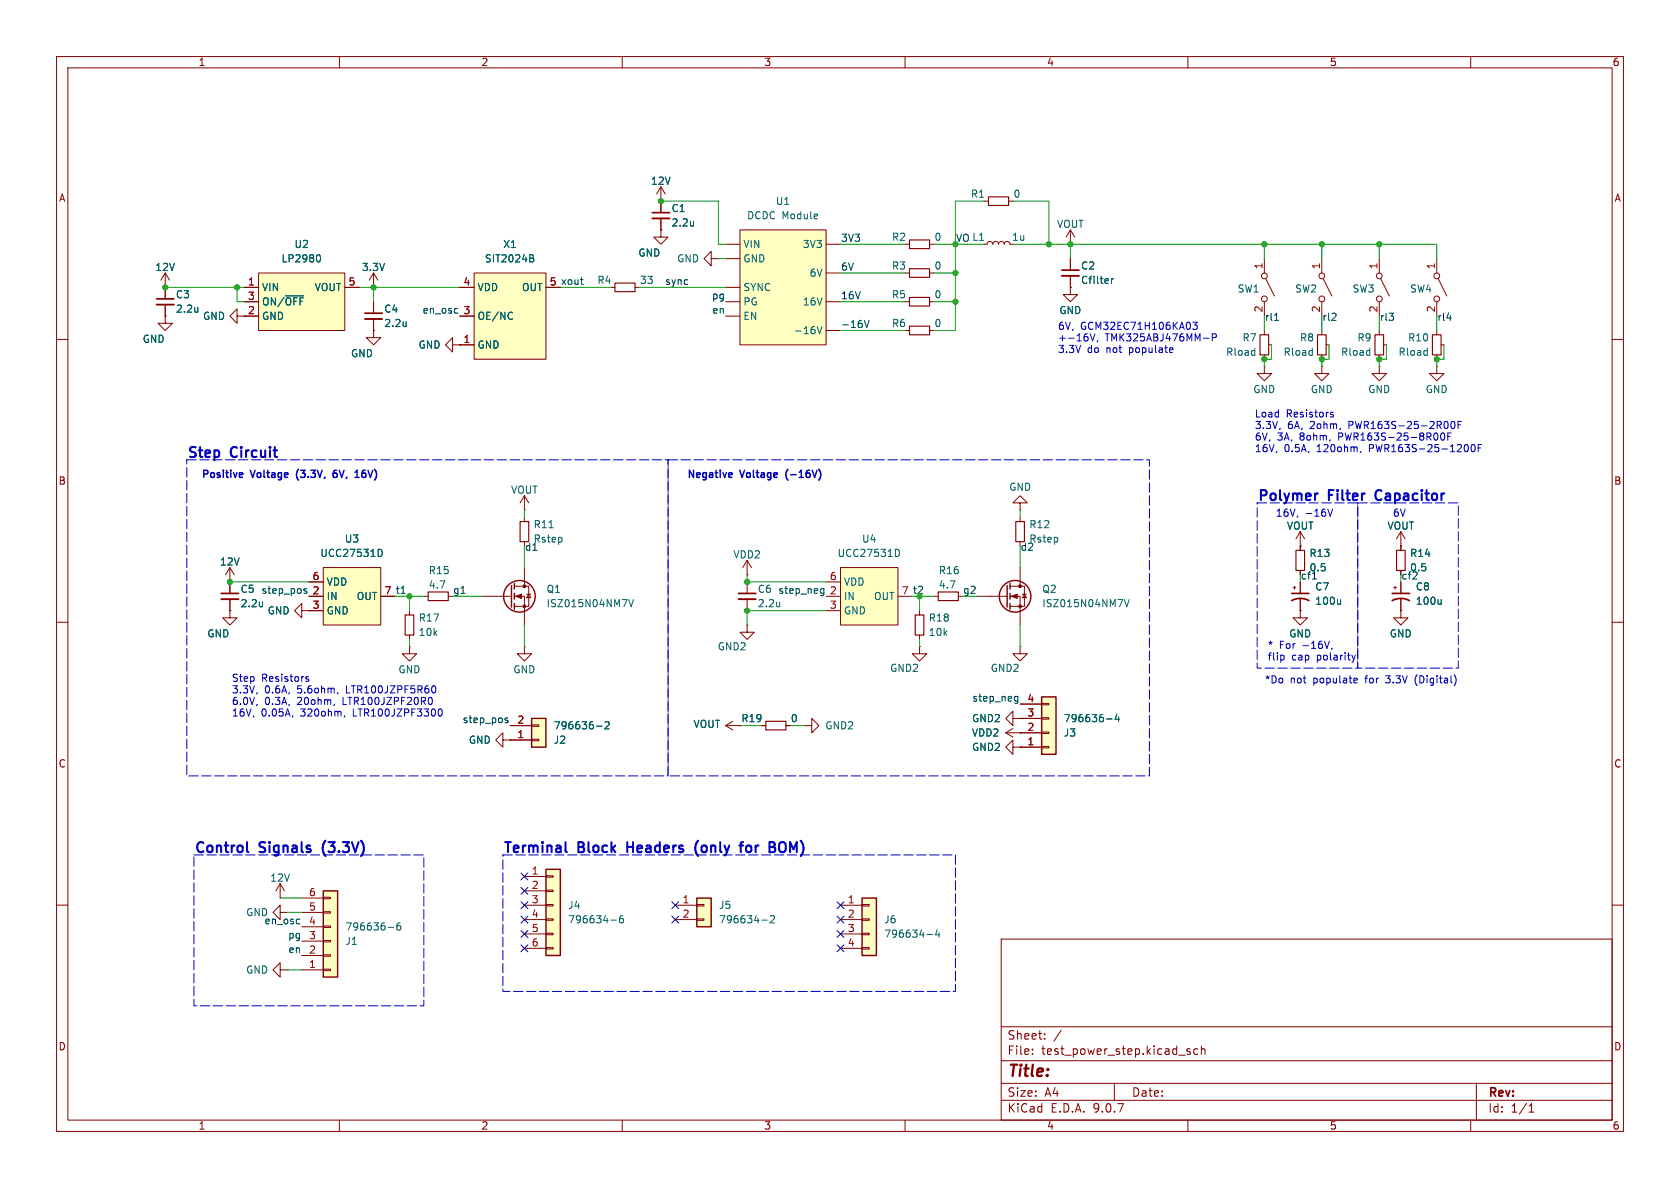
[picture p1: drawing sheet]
<svg xmlns="http://www.w3.org/2000/svg" width="297mm" height="210mm" viewBox="0 0 297 210" stroke-linecap="round" stroke-linejoin="round" font-family="sans-serif">
<g fill="none" stroke="#840000" stroke-width=".18">
<path d="M10 10h277v190h-277zM12 12h273v186h-273zM60 10v2M110 10v2M160 10v2M210 10v2M260 10v2M174 43.2h.5l.1-.4 .4-.1 .4 .1 .1 .4 .1-.3 .3-.2 .4 .1 .2 .4 .2-.4 .5-.1 .3 .2v.3l.2-.4 .4-.1 .3 .2 .2 .3M223.5 58.4v.8M233.7 58.4v.8M254 45.7v2.6M254 53.3v2.6"/>
<path d="M254 58.4v.8M254.3 49.3l1.5 3M10 60h2M223.5 64.8v1.2h1.3l-1.3 1.3-1.3-1.3h1.3M223.5 64.8h.1M223.5 62.7v.8M224.3 61h.5M233.7 62.7v.8M234.4 61h.5M254 64.8v1.2h1.3l-1.3 1.3-1.3-1.3h1.3M254 64.8h.1M254 62.7v.8"/>
<path d="M254.8 61h.5M285 60h2M92.7 90.2h.1M92.7 87.6l-.8 1.3M92.7 87.6l.8 1.3M92.7 87.6v2.6M92.7 91.4v.8M247.6 96.5h.1M247.6 94l-.7 1.3M247.6 94l.8 1.3M247.6 94v3.3M10 110h2"/>
<path d="M40.6 102.9h.1M40.6 100.3l-.7 1.3M40.6 100.3l.8 1.3M40.6 100.3v4.6M40.6 105.9v2.1M53.3 108v-1.3l-1.2 1.3 1.2 1.2v-1.2h1.3M54.6 108h.1M162.6 114.3v1.3h1.2l-1.2 1.2-1.3-1.2h1.3M162.6 114.3h.1M246.4 103.9h.5M246.6 103.6v.5M247.6 108v1.2h1.3l-1.3 1.3-1.2-1.3h1.2"/>
<path d="M247.6 108h.1M247.6 102.9v2M247.6 105.9v2.1M285 110h2M128.3 128.3l1.2 .7M128.3 128.3h2.5M129.5 127.5l-1.2 .8M134.6 128.3h.8M138.9 128.3h.8M142.2 128.3h1.3v-1.3l1.3 1.3-1.3 1.2v-1.2M142.2 128.3h.1M10 160h2"/>
<path d="M177 166h108v32h-108zM285 160h2M60 198v2M110 198v2M160 198v2M177 194.5h108M177 191.5h108M177 187.5h108M177 181.5h108M182.5 186.3v.1M182.5 185.5v.1M184.7 183.6v.1"/>
<path d="M184.7 182.8v.1M187.6 182.1l-1.3 2M197 191.5v3M209.8 185.7l.7 .4-.3 .3-.4-.1M210 198v2M210.4 185.5l-.4-.1-.2 .2M211.7 185.5l-.4-.1-.3 .3v.4l.2 .2h.5M212.4 185.5l.2-.1 .4 .1v.9M212.4 184.9v1.5M260 198v2M261 191.5v6.5M270.3 196.6h.9"/>
<path d="M270.3 195.5l.4-.4v1.5"/>
<circle cx="254" cy="52.8" r=".51"/>
<circle cx="254" cy="48.8" r=".51"/>
</g>
<path d="M39.1 104.9h3.1M246.1 106.2a3.2 3.2 0 0 1 3.1 0M246.1 104.9h3.1" fill="none" stroke="#840000" stroke-width=".3"/>
<g fill="none" stroke="#006464" stroke-width=".18">
<path d="M221.7 62h.1M221.8 61.5v1.3M221.8 62.7l-.1 .1M231.9 62h.1M232 61.5v1.3M232 62.7l-.1 .1M252.2 62h.1M252.3 61.5v1.3M252.3 62.7l-.1 .1M97.1 93.3h.7M46.4 106.4v.9M46.4 107.1l-.1 .1"/>
<path d="M254.8 106v.8M254.8 106.7l-.2 .1"/>
</g>
<path d="M222.8 59.2h1.5v3.5h-1.5zM232.9 59.2h1.5v3.5h-1.5zM253.2 59.2h1.6v3.5h-1.6zM91.9 92.2h1.6v3.6h-1.6zM246.9 97.3h1.5v3.5h-1.5zM135.4 127.5h3.5v1.5h-3.5z" fill="none" stroke="#840000" stroke-width=".2"/>
<path d="M39.1 105.9h3.1" fill="none" stroke="#840000" stroke-width=".33"/>
<path d="M57.1 100.3h10.2v10.2h-10.2z" fill="#ffffc2"/>
<path d="M54.6 102.9h2.5M54.6 105.4h2.5M54.6 108h2.5M57.1 100.3h10.2v10.2h-10.2zM67.3 105.4h2.5M92.7 114.3v1.3h1.3l-1.3 1.2-1.3-1.2h1.3M92.7 114.3h.1" fill="none" stroke="#840000" stroke-width=".18"/>
<path d="M66.9 97.1a.64 .64 0 0 1 .7 .6 .64 .64 0 0 1-.7 .7" fill="none" stroke="#006464" stroke-width=".18"/>
<path d="M94 127h2.5v5.1h-2.5z" fill="#ffffc2"/>
<g fill="none" stroke="#840000" stroke-width=".25">
<path d="M90.4 103.5v3.8M90.9 103.1v1M90.9 104.9v1M90.9 106.7v1M94 127h2.5v5.1h-2.5z"/>
<circle cx="91.8" cy="105.4" r="2.79"/>
</g>
<g fill="none" stroke="#840000" stroke-width=".18">
<path d="M233.7 45.7v2.6M233.7 53.3v2.6M233.9 49.3l1.6 3M243.8 45.7v2.6M243.8 53.3v2.6M244.1 49.3l1.5 3M180.3 91.4v.8M229.9 96.5h.1M229.9 94l-.8 1.3M229.9 94l.7 1.3M229.9 94v3.3M85.1 105.4h5.3"/>
<path d="M90.9 103.6h2.6v3.6h-2.6M90.9 105.4h1.8v5.1M92.7 100.3v3.3M93.1 105h.8M93.5 105l.4 .7h-.8zM165.1 105.4h.8M169.4 105.4h.8M180.3 114.3v1.3h1.3l-1.3 1.2-1.2-1.2h1.2M180.3 114.3h.1M228.6 103.9h.5M228.9 103.6v.5M229.9 108v1.2h1.2l-1.2 1.3-1.3-1.3h1.3"/>
<path d="M229.9 108h.1M229.9 102.9v2M229.9 105.9v2.1M90.2 130.8h3.8M90.2 128.3h3.8M94 130.7h1.2v.2h-1.2zM94 128.1h1.2v.3h-1.2zM177.8 129.5l1.3 .8M177.8 129.5h2.5M179.1 132.1v-1.3l-1.3 1.3 1.3 1.3v-1.3h1.2M179.1 127v-1.3l-1.3 1.3 1.3 1.3v-1.3h1.2M179.1 128.8l-1.3 .7"/>
<path d="M180.3 132.1h.1M180.3 127h.1M180.3 129.5h.1"/>
<circle cx="233.7" cy="52.8" r=".51"/>
<circle cx="233.7" cy="48.8" r=".51"/>
<circle cx="243.8" cy="48.8" r=".51"/>
<circle cx="243.8" cy="52.8" r=".51"/>
</g>
<path d="M111.1 106l.5 1.3 .4-1.3M237 106v.8M237 106.7l-.2 .1M105.5 128.4h.9M107 127.7l.5-.1 .2 .3-.8 .9h.8" fill="none" stroke="#006464" stroke-width=".18"/>
<g fill="#840000" stroke="#840000" stroke-width=".18">
<path d="M91.2 105.4l1-.4v.8z"/>
<circle cx="92.7" cy="103.6" r=".25"/>
<circle cx="92.7" cy="107.2" r=".25"/>
</g>
<path d="M179.6 92.2h1.5v3.6h-1.5zM229.1 97.3h1.5v3.5h-1.5zM165.9 104.6h3.5v1.6h-3.5z" fill="none" stroke="#840000" stroke-width=".2"/>
<path d="M228.3 106.2a3.2 3.2 0 0 1 3.1 0M228.3 104.9h3.1" fill="none" stroke="#840000" stroke-width=".3"/>
<path d="M184.1 123.2h2.6v10.2h-2.6z" fill="#ffffc2"/>
<path d="M184.1 123.2h2.6v10.2h-2.6z" fill="none" stroke="#840000" stroke-width=".25"/>
<path d="M160 53.3h.8M160 58.4h.8M164.3 53.3h.8M164.3 58.4h.8M180.3 132.1h3.8M180.3 129.5h3.8M180.3 127h3.8M180.3 124.5h3.8M184.1 132h1.3v.2h-1.3zM184.1 129.4h1.3v.3h-1.3zM184.1 126.9h1.3v.2h-1.3zM184.1 124.3h1.3v.3h-1.3z" fill="none" stroke="#840000" stroke-width=".18"/>
<path d="M195.6 127.1h1M197.4 126.2l-.3 1h.8M197.7 126.7v.9" fill="none" stroke="#006464" stroke-width=".18"/>
<path d="M160.8 52.6h3.5v1.5h-3.5zM160.8 57.7h3.5v1.5h-3.5z" fill="none" stroke="#840000" stroke-width=".2"/>
<path d="M96.5 153.7h2.6v15.2h-2.6z" fill="#ffffc2"/>
<path d="M96.5 153.7h2.6v15.2h-2.6z" fill="none" stroke="#840000" stroke-width=".25"/>
<path d="M92.7 154.9h3.8M92.7 157.5h3.8M96.5 154.8h1.3v.3h-1.3zM96.5 157.4h1.3v.2h-1.3zM96.5 159.9h1.3v.2h-1.3zM92.7 160h3.8M92.7 162.6h3.8M92.7 165.1h3.8M92.7 167.6h3.8M96.5 162.4h1.3v.3h-1.3zM96.5 165h1.3v.2h-1.3zM96.5 167.5h1.3v.3h-1.3z" fill="none" stroke="#840000" stroke-width=".18"/>
<path d="M108 162.7h1M110.1 161.9h-.3a.86 .86 0 0 0 0 1.2l.4-.1v-.4l-.2-.2h-.2l-.3 .2" fill="none" stroke="#006464" stroke-width=".18"/>
<path d="M123.2 158.8h2.5v5h-2.5z" fill="#ffffc2"/>
<path d="M123.2 158.8h2.5v5h-2.5z" fill="none" stroke="#840000" stroke-width=".25"/>
<path d="M123.2 159.9h1.3v.2h-1.3zM119.4 160h3.8M119.4 162.6h3.8M123.2 162.4h1.3v.3h-1.3z" fill="none" stroke="#840000" stroke-width=".18"/>
<path d="M134.7 162.7h.9M136.2 162l.5-.1 .2 .3-.8 .9h.8" fill="none" stroke="#006464" stroke-width=".18"/>
<path d="M152.4 158.8h2.5v10.1h-2.5z" fill="#ffffc2"/>
<path d="M152.4 158.8h2.5v10.1h-2.5z" fill="none" stroke="#840000" stroke-width=".25"/>
<path d="M152.4 159.9h1.3v.2h-1.3zM49.5 171.5v-1.3l-1.2 1.3 1.2 1.2v-1.2h1.3M50.8 171.5h.1M148.6 160h3.8M148.6 162.6h3.8M148.6 165.1h3.8M148.6 167.6h3.8M152.4 162.4h1.3v.3h-1.3zM152.4 165h1.3v.2h-1.3zM152.4 167.5h1.3v.3h-1.3z" fill="none" stroke="#840000" stroke-width=".18"/>
<path d="M163.9 165.2h.9M165.7 164.3l-.3 1h.8M166 164.8v.9" fill="none" stroke="#006464" stroke-width=".18"/>
<path d="M57.1 157.5h2.6v15.2h-2.6z" fill="#ffffc2"/>
<path d="M57.1 157.5h2.6v15.2h-2.6z" fill="none" stroke="#840000" stroke-width=".25"/>
<g fill="none" stroke="#840000" stroke-width=".18">
<path d="M29.2 55.9v1.3h1.3l-1.3 1.2-1.3-1.2h1.3M29.2 55.9h.1M29.2 50.8h.1M29.2 48.3v4.5M29.2 53.8v2.1M29.2 48.3l-.8 1.2M29.2 48.3l.8 1.2M243.8 58.4v.8M80 61v-1.3l-1.3 1.3 1.3 1.2v-1.2h1.3M81.3 61h.1M233.7 64.8v1.2h1.2l-1.2 1.3-1.3-1.3h1.3M233.7 64.8h.1"/>
<path d="M243.8 64.8v1.2h1.3l-1.3 1.3-1.2-1.3h1.2M243.8 64.8h.1M243.8 62.7v.8M244.6 61h.5M88.9 130.8v-1.3l-1.3 1.3 1.3 1.3v-1.3h1.3M90.2 130.8h.1M49.5 158.8h.1M49.5 156.2l-.7 1.3M49.5 156.2l.8 1.3M49.5 156.2v2.6M53.3 158.8h3.8M57.1 158.6h1.3v.3h-1.3z"/>
<path d="M49.5 161.3v-1.3l-1.2 1.3 1.2 1.3v-1.3h1.3M50.8 161.3h.1M53.3 171.5h3.8M53.3 168.9h3.8M53.3 166.4h3.8M53.3 163.8h3.8M53.3 161.3h3.8M57.1 171.3h1.3v.3h-1.3zM57.1 168.8h1.3v.2h-1.3zM57.1 166.2h1.3v.3h-1.3zM57.1 163.7h1.3v.3h-1.3zM57.1 161.2h1.3v.2h-1.3z"/>
</g>
<path d="M35 54.3v.9M35 55.1h-.1M242 62h.2M242.2 61.5v1.3M242.2 62.7l-.2 .1M68.6 163.9h1M70.7 163.1l-.3 .1a.86 .86 0 0 0 0 1.2l.4-.1 .1-.4-.3-.3h-.2l-.3 .3" fill="none" stroke="#006464" stroke-width=".18"/>
<path d="M27.7 52.8h3" fill="none" stroke="#840000" stroke-width=".3"/>
<path d="M27.7 53.8h3" fill="none" stroke="#840000" stroke-width=".33"/>
<path d="M243.1 59.2h1.5v3.5h-1.5z" fill="none" stroke="#840000" stroke-width=".2"/>
<path d="M83.8 48.3h12.7v15.2h-12.7z" fill="#ffffc2"/>
<g fill="none" stroke="#840000" stroke-width=".18">
<path d="M174 35.6h.8M178.3 35.6h.8M66 50.8h.1M66 58.4v1.3h1.3l-1.3 1.3-1.2-1.3h1.2M66 58.4h.1M66 48.3v2.5M66 53.3v2.1M66 56.4v2M66 48.3l-.7 1.2M66 48.3l.8 1.2M81.3 50.8h2.5M81.3 55.9h2.5"/>
<path d="M83.8 48.3h12.7v15.2h-12.7zM96.5 50.8h2.6M160 43.2h.8M160 48.3h.8M164.3 43.2h.8M164.3 48.3h.8M81.3 61h2.5M74.9 105.4h.8M79.2 105.4h.8"/>
</g>
<path d="M71.8 56.9v.8M71.8 57.6l-.1 .1M90.4 55.2l.2 .1M90.6 56.3l-.2 .2M93.6 45l.7 .2v.2l-.2 .2M93.6 45.6h.5M94.1 45.6l.3 .3-.1 .3-.7 .1" fill="none" stroke="#006464" stroke-width=".18"/>
<path d="M174.8 34.8h3.5v1.5h-3.5zM160.8 42.4h3.5v1.5h-3.5zM160.8 47.5h3.5v1.5h-3.5zM75.7 104.6h3.5v1.6h-3.5z" fill="none" stroke="#840000" stroke-width=".2"/>
<path d="M64.5 55.4h3.1" fill="none" stroke="#840000" stroke-width=".3"/>
<path d="M64.5 56.4h3.1" fill="none" stroke="#840000" stroke-width=".33"/>
<path d="M45.7 48.3h15.3v10.1h-15.3z" fill="#ffffc2"/>
<g fill="none" stroke="#840000" stroke-width=".18">
<path d="M41.9 55.9v-1.3l-1.3 1.3 1.3 1.3v-1.3h3.8M43.2 50.8h2.5M43.2 53.3h2.5M45.7 48.3h15.3v10.1h-15.3zM61 50.8h2.5M132.1 99.1l-.8 1.2M132.1 99.1l.7 1.2M132.1 99.1v2.5M72.4 114.3v1.3h1.3l-1.3 1.2-1.3-1.2h1.3M72.4 114.3h.1M72.4 108v.7M72.4 112.3v.7"/>
<path d="M132.1 101.6h.1"/>
</g>
<path d="M50.4 52.3h3.3M56.2 45a.68 .68 0 0 1 .5 .7 .68 .68 0 0 1-.5 .6" fill="none" stroke="#006464" stroke-width=".18"/>
<path d="M71.6 108.7h1.6v3.6h-1.6z" fill="none" stroke="#840000" stroke-width=".2"/>
<path d="M130.8 40.6h15.2v20.4h-15.2z" fill="#ffffc2"/>
<g fill="none" stroke="#840000" stroke-width=".18">
<path d="M116.8 35.6h.1M116.8 33v4.6M116.8 38.6v2M116.8 33l-.7 1.3M116.8 33l.8 1.3M125.7 45.7v-1.2l-1.2 1.2 1.2 1.3v-1.3h1.3M127 45.7h.1M128.3 43.2h2.5M128.3 45.7h2.5M128.3 50.8h2.5M128.3 53.3h2.5M128.3 55.9h2.5"/>
<path d="M130.8 40.6h15.2v20.4h-15.2zM146 43.2h2.6M146 53.3h2.6M146 48.3h2.6M146 58.4h2.6M132.1 102.9v2M132.1 105.9v2.1"/>
</g>
<path d="M122.6 39.1v.8M122.6 39.8l-.1 .1M144.5 57.7l.4 1.3 .4-1.3M137.8 106.4v.9M137.8 107.1v.1" fill="none" stroke="#006464" stroke-width=".18"/>
<path d="M115.3 37.6h3.1M130.6 104.9h3" fill="none" stroke="#840000" stroke-width=".3"/>
<path d="M115.3 38.6h3.1M130.6 105.9h3" fill="none" stroke="#840000" stroke-width=".33"/>
<path d="M148.6 100.3h10.1v10.2h-10.1z" fill="#ffffc2"/>
<g fill="none" stroke="#840000" stroke-width=".18">
<path d="M116.8 35.6h.1M116.8 35.6v2M116.8 38.6v2M29.2 50.8h.1M29.2 55.9h.1M29.2 50.8v2M29.2 53.8v2.1M43.2 50.8h2.5M43.2 53.3h2.5M43.2 55.9h2.5M61 50.8h2.5M66 58.4h.1"/>
<path d="M66 50.8h.1M66 53.3v2.1M66 56.4v2M81.3 50.8h2.5M81.3 55.9h2.5M96.5 50.8h2.6M107.9 50.8h.8M112.3 50.8h.7M116.8 40.6v1.3h1.3l-1.3 1.3-1.2-1.3h1.2M116.8 40.6h.1M189.2 43.2h.1M189.2 50.8v1.3h1.3l-1.3 1.2-1.2-1.2h1.2"/>
<path d="M189.2 50.8h.1M189.2 40.6l-.7 1.3M189.2 40.6l.8 1.3M189.2 40.6v2.6M189.2 45.7v2.1M189.2 48.8v2M223.5 45.7v2.6M223.5 53.3v2.6M223.8 49.3l1.5 3M81.3 61h.1M81.3 61h2.5M180.3 88.9h1.3l-1.3-1.3-1.2 1.3h1.2v1.3"/>
<path d="M180.3 90.2h.1M229.9 96.5h.1M229.9 96.5v.8M247.6 96.5h.1M247.6 96.5v.8M40.6 108v1.2h1.3l-1.3 1.3-1.2-1.3h1.2M40.6 108h.1M40.6 102.9h.1M40.6 102.9v2M40.6 105.9v2.1M54.6 108h.1M54.6 102.9h2.5"/>
<path d="M54.6 105.4h2.5M54.6 108h2.5M67.3 105.4h2.5M132.1 110.5v1.3h1.2l-1.2 1.2-1.3-1.2h1.3M132.1 110.5h.1M146 102.9h2.6M146 105.4h2.6M146 108h2.6M148.6 100.3h10.1v10.2h-10.1zM158.7 105.4h2.6M162.6 108v.7M162.6 112.3v.7"/>
<path d="M172.7 105.4h5.4M178.6 103.6h2.5v3.6h-2.5M178.6 105.4h1.7v5.1M180.3 100.3v3.3M180.7 105h.8M181.1 105l.4 .7h-.8zM229.9 108h.1M229.9 102.9v2M229.9 105.9v2.1M247.6 108h.1M247.6 102.9v2M247.6 105.9v2.1"/>
<path d="M90.2 130.8h.1M90.2 130.8h3.8M90.2 128.3h3.8M134.6 128.3h.8M138.9 128.3h.8M180.3 129.5h.1M180.3 127h.1M180.3 132.1h.1M180.3 132.1h3.8M180.3 129.5h3.8M180.3 127h3.8M180.3 124.5h3.8"/>
<circle cx="223.5" cy="48.8" r=".51"/>
<circle cx="223.5" cy="52.8" r=".51"/>
</g>
<g fill="none" stroke="#006464" stroke-width=".18">
<path d="M122.6 39.1v.8M122.6 39.8l-.1 .1M35 54.3v.9M35 55.1h-.1M50.4 52.3h3.3M56.2 45a.68 .68 0 0 1 .5 .7 .68 .68 0 0 1-.5 .6M71.8 56.9v.8M71.8 57.6l-.1 .1M90.4 55.2l.2 .1M90.6 56.3l-.2 .2M93.6 45l.7 .2v.2l-.2 .2M93.6 45.6h.5"/>
<path d="M94.1 45.6l.3 .3-.1 .3-.7 .1M196.5 49.3v.8M196.9 49.3l-.4 .2M66.9 97.1a.64 .64 0 0 1 .7 .6 .64 .64 0 0 1-.7 .7M158.3 97.1a.64 .64 0 0 1 .7 .6 .64 .64 0 0 1-.7 .7M46.4 106.4v.9M46.4 107.1l-.1 .1M198.8 106l.4 1.3 .4-1.3M237 106v.8M237 106.7l-.2 .1M254.8 106v.8M254.8 106.7l-.2 .1"/>
<path d="M105.5 128.4h.9M107 127.7l.5-.1 .2 .3-.8 .9h.8M195.6 127.1h1M197.4 126.2l-.3 1h.8M197.7 126.7v.9"/>
</g>
<path d="M108.7 50h3.6v1.6h-3.6zM161.8 108.7h1.5v3.6h-1.5z" fill="none" stroke="#840000" stroke-width=".2"/>
<g fill="none" stroke="#840000" stroke-width=".25">
<path d="M178.1 103.5v3.8M178.6 103.1v1M178.6 104.9v1M178.6 106.7v1"/>
<circle cx="179.5" cy="105.4" r="2.79"/>
</g>
<g fill="#840000" stroke="#840000" stroke-width=".18">
<path d="M178.8 105.4l1-.4v.8z"/>
<circle cx="180.3" cy="103.6" r=".25"/>
<circle cx="180.3" cy="107.2" r=".25"/>
</g>
<path d="M187.7 47.8h3.1" fill="none" stroke="#840000" stroke-width=".3"/>
<path d="M187.7 48.8h3.1" fill="none" stroke="#840000" stroke-width=".33"/>
<g fill="none" stroke="#0f0f0f" stroke-width=".18">
<path d="M80.8 54.5l.1 .1M80.9 55.3l-.1 .1M102.6 49.4h.5M103 50.3h.1M152.8 56.6l.4 1.3 .4-1.3M225.3 56.6h.7M235.4 56.6h.8M236.1 55.5v.4M255.8 56.2h.8M53.8 104.4l.5 .3-.1 .1-.4 .1M53.8 104.1h.4M70.9 104.9h.7"/>
<path d="M145.3 104.1h.3M145.6 104.8l-.3 .1M145.6 104.1v1l-.1 .2h-.3M232 102.4h.8M89.3 127.3l.5 .2v.2l-.4 .1M89.3 127h.5M179.6 123.1l.3 .1M179.9 123.1v1l-.1 .2-.3 .1M179.9 123.9h-.3M52.9 162.5h.1M53 163.3h-.1"/>
</g>
<g fill="none" stroke="#009600" stroke-width=".18">
<path d="M116.8 35.6h10.2v7.6h1.3M174 35.6h-5.1v22.8h-3.8M179.1 35.6h6.3v7.6M29.2 50.8h14M41.9 50.8v2.5h1.3M63.5 50.8h17.8M66 50.8v2.5M99.1 50.8h8.8M113 50.8h15.3M127 45.7h1.3M148.6 43.2h11.4M148.6 53.3h11.4"/>
<path d="M148.6 48.3h11.4M148.6 58.4h11.4M165.1 43.2h8.9M165.1 53.3h3.8M165.1 48.3h3.8M179.1 43.2h74.9v2.5M189.2 43.2v2.5M223.5 43.2v2.5M223.5 55.9v2.5M233.7 43.2v2.5M233.7 55.9v2.5M243.8 43.2v2.5"/>
<path d="M243.8 55.9v2.5M254 55.9v2.5M224.8 61v2.5h-1.3v1.3M234.9 61v2.5h-1.2v1.3M245.1 61v2.5h-1.3v1.3M255.3 61v2.5h-1.3v1.3M92.7 90.2v1.2M92.7 96.5v3.8M180.3 90.2v1.2M180.3 96.5v3.8M40.6 102.9h14M69.8 105.4h5.1"/>
<path d="M72.4 105.4v2.6M72.4 113v1.3M80 105.4h5.1M92.7 110.5v3.8M132.1 101.6v1.3h13.9M146 108h-13.9v2.5M162.6 113v1.3M165.1 105.4h-2.5v2.6M170.2 105.4h2.5M180.3 110.5v3.8M130.8 128.3h3.8M139.7 128.3h2.5"/>
<path d="M49.5 158.8h3.8M50.8 161.3h2.5M50.8 171.5h2.5"/>
</g>
<g fill="none" stroke="#000084" stroke-width=".18">
<path d="M92.1 154.3l1.2 1.2M92.1 159.4l1.2 1.2M92.1 156.9l1.2 1.2M93.3 154.3l-1.2 1.2M93.3 159.4l-1.2 1.2M93.3 156.9l-1.2 1.2M118.8 159.4l1.2 1.2M120 159.4l-1.2 1.2M148 159.4l1.2 1.2M149.2 159.4l-1.2 1.2M92.1 162l1.2 1.2M92.1 164.5l1.2 1.2"/>
<path d="M92.1 167l1.2 1.2M93.3 162l-1.2 1.2M93.3 164.5l-1.2 1.2M93.3 167l-1.2 1.2M118.8 162l1.2 1.2M120 162l-1.2 1.2M148 164.5l1.2 1.2M148 167l1.2 1.2M148 162l1.2 1.2M149.2 164.5l-1.2 1.2M149.2 167l-1.2 1.2M149.2 162l-1.2 1.2"/>
</g>
<g fill="none" stroke="#0000c2" stroke-width=".18">
<path d="M192.7 59l.5 1.3 .4-1.3M210.9 57h.8l-.5 .4 .4 .2v.5l-.2 .1-.5-.1M212.7 59.8h1M214.3 59.7l.6-.1 .1-.2v-.3l-.7-.1v1.3M194.1 60.2l-.2 .3M207.2 61.5l.2 .3-.6 .1M207.3 62.3h-.1M235.3 73.2l.4 .2 .1 .1-.2 .2h-.4M235.3 72.9h.4M240.6 79.8l-.1 .2M254.1 76.8v.8M254.8 76.7a.69 .69 0 0 0 .3 1.1l.2-.1 .1-.4-.1-.6"/>
<path d="M256 77.1h.4M256 74.7v.8M256.6 76.5h-.6v1.3M256.6 74.6l.2-.1a.68 .68 0 0 1 .4 .6 .68 .68 0 0 1-.4 .7l-.2-.2-.1-.3zM257.8 75.1h.4M258.4 74.5h-.6v1.3M259.3 78.6a.79 .79 0 0 1 0 1.3M260.2 78.6h.2a.68 .68 0 0 1 .4 .6 .68 .68 0 0 1-.4 .7 .84 .84 0 0 1-.2-1.3zM261.3 79.2h.5M261.9 78.6h-.6v1.3M234.7 90l.5 1.3 .4-1.3M54.1 120l.4 .1 .1 .2-.2 .2-.3-.1"/>
<path d="M54.1 119.7h.4M226.8 115.8l.2 .3v.3l-.2 .3M235.5 114.6l-.1 .2M239 115.8l.3 .9M239.3 116.7l-.1 .3M239.5 119.9h.4v.3l-.6 .1M239.6 115.8l-.3 .9M250.3 119.6l-.1 .5 .1 .7M257.4 119.8v.9M51.8 126.5l-.1 .2M59.1 124.5l-.1 .2M59.7 122.4l-.1 .3"/>
<path d="M61 126.5l-.2 .3M76.3 123.4l.1 .7-.1 .3-.2 .1M76.7 121.2a.79 .79 0 0 1 0 1.3M77.6 125.4l.2-.1a.68 .68 0 0 1 .4 .7 .68 .68 0 0 1-.4 .6l-.2-.1M239.9 120.7h-.4"/>
</g>
<path d="M232.8 87.2h.2M243.3 86.9l-.2 .5 .2 .8M43.8 150.6h.1M100 148.9v1.5l.2 .2M110.9 148.9v1.7M110.9 149.7h1M123.4 148.6a2.04 2.04 0 0 0 0 2.7M130.7 149.5h.7M131.4 148.9l-.4 .1M132.5 149.5a.48 .48 0 0 0-.6 .3v.5a.48 .48 0 0 0 .6 .3M138.5 148.9a.6 .6 0 0 0-.8 .6v.6a.6 .6 0 0 0 .8 .5" fill="none" stroke="#0000c2" stroke-width=".36"/>
<path d="M42.9 83.6v.3l-.6 .1M59.5 83.1l-.4 .1a.86 .86 0 0 0 0 1.2l.4-.1M59.5 83.7l-.4-.1-.2 .3M62.8 84.4h.7M129.3 83.6l.1 .3-.6 .1M129.4 84.3l-.1 .1M144.9 83.2l.2 .6-.2 .8" fill="none" stroke="#0000c2" stroke-width=".25"/>
<path d="M33 81.3h85.1v55.9h-85.1zM118.1 81.3h85.1v55.9h-85.1zM222.2 88.9h17.8v29.2h-17.8zM240 88.9h17.8v29.2h-17.8zM34.3 151.1h40.6v26.7h-40.6zM88.9 151.1h80v24.2h-80z" fill="none" stroke="#0000c2" stroke-width=".18" stroke-dasharray="1.7 .6"/>
<g fill="#009600" stroke="#009600" stroke-width=".18">
<circle cx="254" cy="63.5" r=".46"/>
<circle cx="168.9" cy="53.3" r=".46"/>
<circle cx="189.2" cy="43.2" r=".46"/>
<circle cx="185.4" cy="43.2" r=".46"/>
<circle cx="168.9" cy="43.2" r=".46"/>
<circle cx="168.9" cy="48.3" r=".46"/>
<circle cx="116.8" cy="35.6" r=".46"/>
<circle cx="243.8" cy="43.2" r=".46"/>
<circle cx="243.8" cy="63.5" r=".46"/>
<circle cx="223.5" cy="63.5" r=".46"/>
<circle cx="233.7" cy="63.5" r=".46"/>
<circle cx="233.7" cy="43.2" r=".46"/>
<circle cx="223.5" cy="43.2" r=".46"/>
<circle cx="72.4" cy="105.4" r=".46"/>
<circle cx="40.6" cy="102.9" r=".46"/>
<circle cx="132.1" cy="102.9" r=".46"/>
<circle cx="132.1" cy="108" r=".46"/>
<circle cx="41.9" cy="50.8" r=".46"/>
<circle cx="66" cy="50.8" r=".46"/>
<circle cx="29.2" cy="50.8" r=".46"/>
<circle cx="162.6" cy="105.4" r=".46"/>
</g>
<text font-size="2.8" fill="#840000" x="178" y="190.9">Title:</text>
<g font-size="2.5" fill="#0000c2">
<text x="33" y="81">Step</text>
<text x="40.9" y="81">Circuit</text>
<text x="222.2" y="88.7">Polymer</text>
<text x="235" y="88.7">Filter</text>
<text x="244" y="88.7">Capacitor</text>
<text x="34.3" y="150.9">Control</text>
<text x="46" y="150.9">Signals</text>
<text x="57.8" y="150.9">(3.3V)</text>
<text x="88.9" y="150.9">Terminal</text>
<text x="102.3" y="150.9">Block</text>
<text x="111.7" y="150.9">Headers</text>
<text x="124.4" y="150.9">(only</text>
<text x="133.1" y="150.9">for</text>
<text x="138.9" y="150.9">BOM)</text>
</g>
<g font-size="2.1" fill="#840000">
<text x="178" y="184">Sheet:</text>
<text x="178" y="186.7">File:</text>
<text x="184.1" y="186.7">test_power_step.kicad_sch</text>
<text x="178" y="196.9">KiCad</text>
<text x="178" y="194.1">Size:</text>
<text x="184.7" y="194.1">A4</text>
<text x="185.7" y="196.9">E.D.A.</text>
<text x="193.3" y="196.9">9.0.7</text>
<text x="200" y="194.1">Date:</text>
<text x="263" y="194.3">Rev:</text>
<text x="263" y="196.9">Id:</text>
<text x="267.1" y="196.9">1/1</text>
</g>
<g font-size="1.8" fill="#840000">
<text x="35" y="11.9">1</text>
<text x="85" y="11.9">2</text>
<text x="135" y="11.9">3</text>
<text x="185" y="11.9">4</text>
<text x="235" y="11.9">5</text>
<text x="285" y="11.9">6</text>
<text x="10.3" y="35.9">A</text>
<text x="285.3" y="35.9">A</text>
<text x="10.3" y="85.9">B</text>
<text x="285.3" y="85.9">B</text>
<text x="229.9" y="102.5">cf1</text>
<text x="247.6" y="102.5">cf2</text>
<text x="131" y="127.9">R19</text>
<text x="10.3" y="135.9">C</text>
<text x="285.3" y="135.9">C</text>
<text x="10.3" y="185.9">D</text>
<text x="285.3" y="185.9">D</text>
<text x="35" y="199.9">1</text>
<text x="85" y="199.9">2</text>
<text x="135" y="199.9">3</text>
<text x="185" y="199.9">4</text>
<text x="235" y="199.9">5</text>
<text x="285" y="199.9">6</text>
</g>
<g font-size="1.8" fill="#006464">
<text x="115" y="32.9">12V</text>
<text x="171.6" y="35.2">R1</text>
<text x="179.1" y="35.2">0</text>
<text x="118.6" y="37.7">C1</text>
<text x="118.6" y="40.2">2.2u</text>
<text x="132" y="39">DCDC Module</text>
<text x="137.1" y="36.4">U1</text>
<text x="186.8" y="40.5">VOUT</text>
<text x="49.7" y="46.6">LP2980</text>
<text x="52" y="44">U2</text>
<text x="85.6" y="46.6">SIT2024B</text>
<text x="88.9" y="44">X1</text>
<text x="112.8" y="45.6">GND</text>
<text x="119.6" y="46.6">GND</text>
<text x="131.3" y="44">VIN</text>
<text x="131.3" y="46.6">GND</text>
<text x="141.8" y="44">3V3</text>
<text x="157.6" y="42.8">R2</text>
<text x="157.6" y="47.9">R3</text>
<text x="165.1" y="42.8">0</text>
<text x="165.1" y="47.9">0</text>
<text x="178.8" y="42.8">1u</text>
<text x="191" y="47.9">C2</text>
<text x="27.4" y="48.1">12V</text>
<text x="31" y="52.9">C3</text>
<text x="46.2" y="51.7">VIN</text>
<text x="55.5" y="51.7">VOUT</text>
<text x="63.9" y="48.1">3.3V</text>
<text x="84.3" y="51.7">VDD</text>
<text x="92.2" y="51.7">OUT</text>
<text x="105.5" y="50.4">R4</text>
<text x="113" y="50.4">33</text>
<text x="131.3" y="51.7">SYNC</text>
<text x="143" y="49.1">6V</text>
<text x="157.6" y="52.9">R5</text>
<text x="165.1" y="52.9">0</text>
<text x="191" y="50.4">Cfilter</text>
<text x="218.7" y="51.9">SW1</text>
<text x="228.9" y="51.9">SW2</text>
<text x="239" y="51.9">SW3</text>
<text x="249.2" y="51.9">SW4</text>
<text x="31" y="55.5">2.2u</text>
<text x="35.8" y="56.7">GND</text>
<text x="46.2" y="54.2">ON/~{OFF}</text>
<text x="46.2" y="56.7">GND</text>
<text x="67.8" y="55.5">C4</text>
<text x="67.8" y="58">2.2u</text>
<text x="84.3" y="56.7">OE/NC</text>
<text x="131.3" y="54.2">PG</text>
<text x="131.3" y="56.7">EN</text>
<text x="140.3" y="59.3">-16V</text>
<text x="141.8" y="54.2">16V</text>
<text x="157.6" y="58">R6</text>
<text x="165.1" y="58">0</text>
<text x="187.2" y="55.7">GND</text>
<text x="25.1" y="60.8">GND</text>
<text x="62" y="63.3">GND</text>
<text x="73.9" y="61.8">GND</text>
<text x="84.3" y="61.8">GND</text>
<text x="216.7" y="63.1">Rload</text>
<text x="219.6" y="60.6">R7</text>
<text x="226.8" y="63.1">Rload</text>
<text x="229.7" y="60.6">R8</text>
<text x="237" y="63.1">Rload</text>
<text x="239.9" y="60.6">R9</text>
<text x="247.1" y="63.1">Rload</text>
<text x="248.8" y="60.6">R10</text>
<text x="221.5" y="69.7">GND</text>
<text x="231.6" y="69.7">GND</text>
<text x="241.8" y="69.7">GND</text>
<text x="251.9" y="69.7">GND</text>
<text x="90.2" y="87.5">VOUT</text>
<text x="178.3" y="87">GND</text>
<text x="94.2" y="93.6">R11</text>
<text x="181.9" y="93.6">R12</text>
<text x="225.5" y="91.5">16V,</text>
<text x="227.4" y="93.8">VOUT</text>
<text x="245.2" y="93.8">VOUT</text>
<text x="38.8" y="100.2">12V</text>
<text x="56.5" y="98.7">UCC27531D</text>
<text x="60.9" y="96.1">U3</text>
<text x="75.7" y="101.7">R15</text>
<text x="94.2" y="96.1">Rstep</text>
<text x="129.6" y="98.9">VDD2</text>
<text x="148" y="98.7">UCC27531D</text>
<text x="152.3" y="96.1">U4</text>
<text x="165.9" y="101.7">R16</text>
<text x="181.9" y="96.1">Rstep</text>
<text x="231.4" y="98.7">R13</text>
<text x="231.4" y="101.2">0.5</text>
<text x="249.2" y="98.7">R14</text>
<text x="249.2" y="101.2">0.5</text>
<text x="42.4" y="105">C5</text>
<text x="42.4" y="107.5">2.2u</text>
<text x="57.7" y="103.7">VDD</text>
<text x="57.7" y="106.3">IN</text>
<text x="63" y="106.3">OUT</text>
<text x="75.7" y="104.2">4.7</text>
<text x="96.5" y="105">Q1</text>
<text x="96.5" y="107.5">ISZ015N04NM7V</text>
<text x="133.9" y="105">C6</text>
<text x="133.9" y="107.5">2.2u</text>
<text x="149.1" y="103.7">VDD</text>
<text x="149.1" y="106.3">IN</text>
<text x="154.4" y="106.3">OUT</text>
<text x="165.9" y="104.2">4.7</text>
<text x="184.2" y="105">Q2</text>
<text x="184.2" y="107.5">ISZ015N04NM7V</text>
<text x="232.4" y="104.6">C7</text>
<text x="232.4" y="107.1">100u</text>
<text x="250.2" y="104.6">C8</text>
<text x="250.2" y="107.1">100u</text>
<text x="36.6" y="112.9">GND</text>
<text x="47.2" y="108.8">GND</text>
<text x="57.7" y="108.8">GND</text>
<text x="73.9" y="112.6">10k</text>
<text x="73.9" y="110.1">R17</text>
<text x="149.1" y="108.8">GND</text>
<text x="164.1" y="112.6">10k</text>
<text x="164.1" y="110.1">R18</text>
<text x="227.8" y="112.9">GND</text>
<text x="245.6" y="112.9">GND</text>
<text x="70.3" y="119.2">GND</text>
<text x="90.7" y="119.2">GND</text>
<text x="126.8" y="115.2">GND2</text>
<text x="157.3" y="119">GND2</text>
<text x="175" y="119">GND2</text>
<text x="82.8" y="131.7">GND</text>
<text x="97.8" y="131.7">J2</text>
<text x="97.8" y="129.1">796636-2</text>
<text x="122.5" y="128.9">VOUT</text>
<text x="139.7" y="127.9">0</text>
<text x="145.8" y="129.1">GND2</text>
<text x="171.7" y="130.4">VDD2</text>
<text x="171.7" y="127.9">GND2</text>
<text x="188" y="130.4">J3</text>
<text x="188" y="127.9">796636-4</text>
<text x="171.7" y="132.9">GND2</text>
<text x="47.7" y="156.1">12V</text>
<text x="100.3" y="160.9">J4</text>
<text x="127" y="160.9">J5</text>
<text x="61" y="167.2">J1</text>
<text x="61" y="164.7">796636-6</text>
<text x="100.3" y="163.4">796634-6</text>
<text x="127" y="163.4">796634-2</text>
<text x="156.2" y="163.4">J6</text>
<text x="156.2" y="166">796634-4</text>
<text x="43.4" y="172.3">GND</text>
</g>
<g font-size="1.8" fill="#0f0f0f">
<text x="148.6" y="47.9">6V</text>
<text x="148.6" y="42.8">3V3</text>
<text x="168.9" y="42.8">VO L1</text>
<text x="97.1" y="50.5">5 xout</text>
<text x="117.5" y="50.5">sync</text>
<text x="125.8" y="53">pg</text>
<text x="148.6" y="53">16V</text>
<text x="74.6" y="55.5">en_osc</text>
<text x="125.8" y="55.5">en</text>
<text x="148.6" y="58.1">-16V</text>
<text x="223.5" y="56.8">rl1</text>
<text x="233.7" y="56.8">rl2</text>
<text x="243.8" y="56.8">rl3</text>
<text x="254" y="56.8">rl4</text>
<text x="92.7" y="97.4">d1</text>
<text x="180.3" y="97.4">d2</text>
<text x="46.1" y="105.1">step_pos</text>
<text x="67.9" y="105.2">7 t1</text>
<text x="80" y="105.1">g1</text>
<text x="137.5" y="105.1">step_neg</text>
<text x="170.2" y="105.1">g2</text>
<text x="171.8" y="124.1">step_neg</text>
<text x="81.7" y="127.9">step_pos</text>
<text x="43.4" y="162.2">GND</text>
<text x="46.7" y="163.5">en_osc</text>
<text x="50.8" y="166">pg</text>
<text x="50.9" y="168.6">en</text>
</g>
<g font-size="1.8" fill="#a90000">
<text x="223.3" y="47.7" transform="rotate(-90 223.3 47.7)">1</text>
<text x="233.4" y="47.7" transform="rotate(-90 233.4 47.7)">1</text>
<text x="243.6" y="47.7" transform="rotate(-90 243.6 47.7)">1</text>
<text x="253.7" y="47.7" transform="rotate(-90 253.7 47.7)">1</text>
<text x="43.7" y="50.5">1</text>
<text x="43.7" y="53.1">3</text>
<text x="61.5" y="50.5">5</text>
<text x="81.8" y="50.5">4</text>
<text x="97.1" y="50.5">5</text>
<text x="43.7" y="55.6">2</text>
<text x="81.8" y="55.6">3</text>
<text x="223.3" y="55.3" transform="rotate(-90 223.3 55.3)">2</text>
<text x="233.4" y="55.3" transform="rotate(-90 233.4 55.3)">2</text>
<text x="243.6" y="55.3" transform="rotate(-90 243.6 55.3)">2</text>
<text x="253.7" y="55.3" transform="rotate(-90 253.7 55.3)">2</text>
<text x="81.8" y="60.7">1</text>
<text x="55.2" y="102.6">6</text>
<text x="55.2" y="105.2">2</text>
<text x="55.2" y="107.7">3</text>
<text x="67.9" y="105.2">7</text>
<text x="146.6" y="102.6">6</text>
<text x="146.6" y="105.2">2</text>
<text x="146.6" y="107.7">3</text>
<text x="181.5" y="124.2">4</text>
<text x="91.4" y="130.6">1</text>
<text x="91.4" y="128">2</text>
<text x="181.5" y="131.8">1</text>
<text x="181.5" y="129.3">2</text>
<text x="181.5" y="126.7">3</text>
<text x="93.9" y="154.7">1</text>
<text x="54.5" y="161">5</text>
<text x="54.5" y="158.5">6</text>
<text x="93.9" y="157.2">2</text>
<text x="93.9" y="159.8">3</text>
<text x="120.6" y="159.8">1</text>
<text x="149.8" y="159.8">1</text>
<text x="54.5" y="166.1">3</text>
<text x="54.5" y="163.6">4</text>
<text x="93.9" y="162.3">4</text>
<text x="93.9" y="164.8">5</text>
<text x="93.9" y="167.4">6</text>
<text x="120.6" y="162.3">2</text>
<text x="149.8" y="162.3">2</text>
<text x="149.8" y="164.8">3</text>
<text x="149.8" y="167.4">4</text>
<text x="54.5" y="171.2">1</text>
<text x="54.5" y="168.7">2</text>
</g>
<g font-size="1.8" fill="#0000c2">
<text x="186.9" y="58.5">6V,</text>
<text x="191" y="58.5">GCM32EC71H106KA03</text>
<text x="186.9" y="60.6">+-16V,</text>
<text x="186.9" y="62.6">3.3V</text>
<text x="192.2" y="62.6">do</text>
<text x="195.4" y="60.6">TMK325ABJ476MM-P</text>
<text x="195.7" y="62.6">not</text>
<text x="199.9" y="62.6">populate</text>
<text x="221.7" y="74">Load</text>
<text x="221.7" y="76">3.3V,</text>
<text x="227.4" y="74">Resistors</text>
<text x="227.6" y="76">6A,</text>
<text x="231.7" y="76">2ohm,</text>
<text x="238.7" y="76">PWR163S-25-2R00F</text>
<text x="221.7" y="78.1">6V,</text>
<text x="221.7" y="80.1">16V,</text>
<text x="225.8" y="78.1">3A,</text>
<text x="227" y="80.1">0.5A,</text>
<text x="229.9" y="78.1">8ohm,</text>
<text x="232.9" y="80.1">120ohm,</text>
<text x="236.9" y="78.1">PWR163S-25-8R00F</text>
<text x="242.3" y="80.1">PWR163S-25-1200F</text>
<text x="35.6" y="84.8">Positive</text>
<text x="44.5" y="84.8">Voltage</text>
<text x="53" y="84.8">(3.3V,</text>
<text x="60" y="84.8">6V,</text>
<text x="64.4" y="84.8">16V)</text>
<text x="121.4" y="84.8">Negative</text>
<text x="131" y="84.8">Voltage</text>
<text x="139.5" y="84.8">(-16V)</text>
<text x="230.7" y="91.5">-16V</text>
<text x="246.1" y="91.5">6V</text>
<text x="224" y="114.9">*</text>
<text x="224" y="117">flip</text>
<text x="226.2" y="114.9">For</text>
<text x="228.3" y="117">cap</text>
<text x="230.4" y="114.9">-16V,</text>
<text x="232.9" y="117">polarity</text>
<text x="40.9" y="120.7">Step</text>
<text x="40.9" y="122.8">3.3V,</text>
<text x="40.9" y="124.8">6.0V,</text>
<text x="46.2" y="120.7">Resistors</text>
<text x="46.8" y="122.8">0.6A,</text>
<text x="46.8" y="124.8">0.3A,</text>
<text x="52.7" y="122.8">5.6ohm,</text>
<text x="52.7" y="124.8">20ohm,</text>
<text x="60.9" y="124.8">LTR100JZPF20R0</text>
<text x="61.5" y="122.8">LTR100JZPF5R60</text>
<text x="223.5" y="121">*Do</text>
<text x="228.1" y="121">not</text>
<text x="232.3" y="121">populate</text>
<text x="241.7" y="121">for</text>
<text x="245.5" y="121">3.3V</text>
<text x="250.8" y="121">(Digital)</text>
<text x="40.9" y="126.9">16V,</text>
<text x="46.2" y="126.9">0.05A,</text>
<text x="53.3" y="126.9">320ohm,</text>
<text x="62.7" y="126.9">LTR100JZPF3300</text>
</g>
<text font-size="1.8" fill="#009600" x="159.3" y="105.2">7 t2</text>
</svg>
